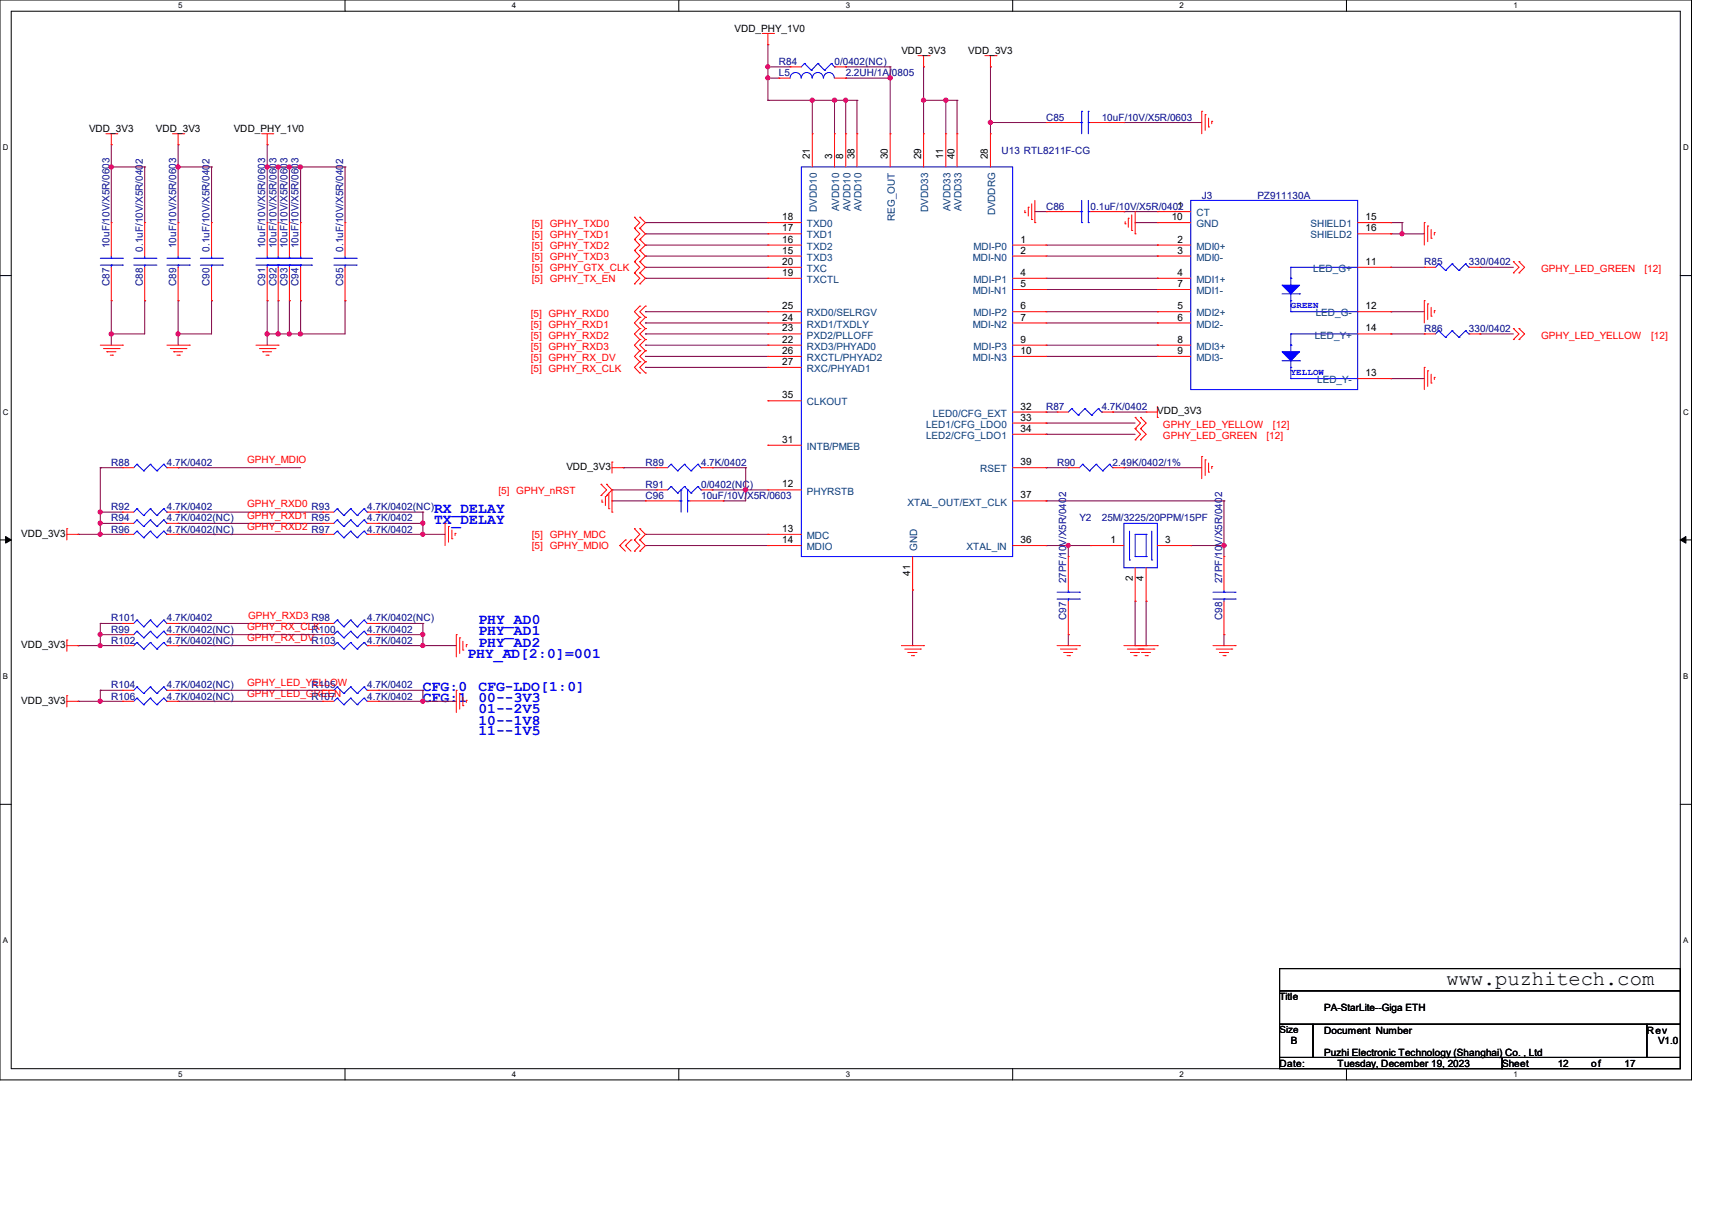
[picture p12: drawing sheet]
<svg xmlns="http://www.w3.org/2000/svg" width="297mm" height="210mm" viewBox="0 0 297 210" stroke-linecap="round" stroke-linejoin="round" font-family="sans-serif">
<path d="M0 0h293.5v187.3h-293.5zM1.9 1.9h289.6v183.4h-289.6z" fill="none" stroke="#000" stroke-width=".17"/>
<g fill="#fff">
<path d="M30.9 .2h.8v1.5h-.8z"/>
<path d="M30.9 185.5h.8v1.6h-.8z"/>
</g>
<path d="M59.9 0v1.9M59.9 185.3v2" fill="none" stroke="#000" stroke-width=".17"/>
<g fill="#fff">
<path d="M88.8 .2h.8v1.5h-.8z"/>
<path d="M88.8 185.5h.8v1.6h-.8z"/>
</g>
<path d="M117.8 0v1.9M117.8 185.3v2" fill="none" stroke="#000" stroke-width=".17"/>
<g fill="#fff">
<path d="M146.7 .2h.8v1.5h-.8z"/>
<path d="M146.7 185.5h.8v1.6h-.8z"/>
</g>
<path d="M175.7 0v1.9M175.7 185.3v2" fill="none" stroke="#000" stroke-width=".17"/>
<g fill="#fff">
<path d="M204.6 .2h.8v1.5h-.8z"/>
<path d="M204.6 185.5h.8v1.6h-.8z"/>
</g>
<path d="M233.6 0v1.9M233.6 185.3v2" fill="none" stroke="#000" stroke-width=".17"/>
<g fill="#fff">
<path d="M262.6 .2h.7v1.5h-.7z"/>
<path d="M262.6 185.5h.7v1.6h-.7z"/>
<path d="M.5 24.8h1v1.6h-1z"/>
<path d="M292 24.8h1v1.6h-1z"/>
<path d="M.5 70.7h1v1.5h-1z"/>
<path d="M292 70.7h1v1.5h-1z"/>
</g>
<path d="M0 47.8h1.9M291.5 47.8h2" fill="none" stroke="#000" stroke-width=".17"/>
<g fill="#fff">
<path d="M.5 116.5h.9v1.6h-.9z"/>
<path d="M292 116.5h.9v1.6h-.9z"/>
</g>
<path d="M0 93.6h1.9M291.5 93.6h2" fill="none" stroke="#000" stroke-width=".17"/>
<path d="M1 93l.9 .6-.9 .6zM291.5 93.6l1-.6v1.2z" fill="#000" stroke="#000" stroke-width=".17"/>
<g fill="#fff">
<path d="M.5 162.4h.9v1.5h-.9z"/>
<path d="M292 162.4h.9v1.5h-.9z"/>
</g>
<path d="M0 139.5h1.9M291.5 139.5h2M222 168h69.5v3.8h-69.5zM222 171.8h69.5v5.8h-69.5zM222 177.6h5.8v5.8h-5.8zM227.8 177.6h57.9v5.8h-57.9zM285.7 177.6h5.8v5.8h-5.8zM222 183.4h38.6v1.9h-38.6zM260.6 183.4h30.9v1.9h-30.9z" fill="none" stroke="#000" stroke-width=".17"/>
<g fill="none" stroke="#800040" stroke-width=".17">
<path d="M133.2 17.4h.1M133.2 7.7h.1M133.2 13.5h.1M133.2 11.6h.1M133.2 17.4h15.5M133.2 7.7v9.7M133.2 13.5h1.9M133.2 11.6h3.9M140.9 17.4h.1M140.9 17.4v5.8M144.8 17.4h.1M144.8 17.4v5.8"/>
<path d="M146.7 17.4h.1M146.7 13.5h.1M146.7 11.6h.1M146.7 17.4v5.8M146.7 13.5h7.7M146.7 11.6h7.7M148.7 17.4h.1M148.7 17.4v5.8M154.4 13.5h.1M154.4 11.6h.1M154.4 11.6v11.6M160.2 11.6h.1"/>
<path d="M160.2 17.4h.1M160.2 11.6v11.6M160.2 17.4h5.8M164.1 17.4h.1M164.1 17.4v5.8M166 17.4h.1M166 17.4v5.8M171.8 11.6h.1M171.8 11.6v11.6M19.3 29h.1M19.3 25.1h.1M19.3 29h5.8"/>
<path d="M19.3 25.1v13.5M25.1 29h.1M25.1 29v9.6M30.9 25.1h.1M30.9 29h.1M30.9 25.1v13.5M30.9 29h5.8M36.7 29h.1M36.7 29v9.6M46.4 25.1h.1M46.4 29h.1M46.4 25.1v13.5"/>
<path d="M46.4 29h13.5M48.3 29h.1M48.3 29v9.6M50.2 29h.1M50.2 29v9.6M52.2 29h.1M52.2 29v9.6M59.9 29h.1M59.9 29v9.6M112 38.6h.1M112 38.6h21.2M171.8 21.3h.1"/>
<path d="M171.8 21.3h9.7M179.5 36.7h.1M179.5 36.7h2M195 21.3h.1M195 36.7h.1M195 21.3h13.5M195 36.7h5.8M196.9 38.6h.1M196.9 38.6h3.9M241.3 38.6h.1M241.3 38.6h1.9M243.2 38.6h.1"/>
<path d="M243.2 38.6v2M19.3 57.9h.1M19.3 52.2h.1M19.3 52.2v7.7M25.1 52.2h.1M25.1 52.2v5.7h-5.8M30.9 57.9h.1M30.9 52.2h.1M30.9 52.2v7.7M36.7 52.2h.1M36.7 52.2v5.7h-5.8M46.4 57.9h.1"/>
<path d="M46.4 52.2h.1M46.4 52.2v7.7M48.3 57.9h.1M48.3 52.2h.1M48.3 52.2v5.7M50.2 52.2h.1M50.2 57.9h.1M50.2 52.2v5.7M52.2 52.2h.1M52.2 57.9h.1M52.2 52.2v5.7M59.9 52.2h.1"/>
<path d="M59.9 52.2v5.7h-13.5M112 46.4h.1M112 40.6h.1M112 44.4h.1M112 42.5h.1M112 54.1h.1M112 57.9h.1M112 48.3h.1M112 56h.1M112 59.9h.1M112 46.4h21.2M112 40.6h21.2"/>
<path d="M112 44.4h21.2M112 42.5h21.2M112 54.1h21.2M112 57.9h21.2M112 48.3h21.2M112 56h21.2M112 59.9h21.2M181.5 44.4h19.3M181.5 42.5h19.3M181.5 54.1h19.3M181.5 48.3h19.3M181.5 56h19.3"/>
<path d="M181.5 59.9h19.3M181.5 50.2h19.3M200.8 42.5h.1M200.8 44.4h.1M200.8 50.2h.1M200.8 48.3h.1M200.8 59.9h.1M200.8 56h.1M200.8 54.1h.1M241.3 46.4h.1M241.3 57.9h.1M241.3 40.6h.1"/>
<path d="M241.3 54.1h.1M241.3 46.4h5.8M241.3 40.6h5.8M241.3 54.1h5.8M241.3 57.9h5.8M243.2 40.6h.1M256.8 46.4h.1M256.8 57.9h.1M256.8 46.4h5.8M256.8 57.9h5.8M112 63.7h.1M112 61.8h.1"/>
<path d="M112 63.7h21.2M112 61.8h21.2M181.5 71.5h.1M181.5 75.3h.1M181.5 73.4h.1M181.5 71.5h1.9M181.5 61.8h19.3M181.5 75.3h15.4M181.5 73.4h15.4M193 71.5h.1M193 71.5h5.8M200.8 61.8h.1"/>
<path d="M241.3 65.7h.1M241.3 65.7h5.8M13.5 92.7h.1M13.5 92.7h7.8M17.4 81.1h.1M17.4 88.8h.1M17.4 90.8h.1M17.4 92.7h.1M17.4 81.1v11.6M17.4 81.1h3.9M17.4 88.8h3.9M17.4 90.8h3.9"/>
<path d="M30.9 81.1h.1M30.9 88.8h.1M30.9 90.8h.1M30.9 92.7h.1M30.9 81.1h21.3M30.9 92.7h25.1M30.9 88.8h25.1M30.9 90.8h25.1M65.7 92.7h.1M65.7 88.8h.1M65.7 90.8h.1M65.7 92.7h11.5"/>
<path d="M65.7 88.8h7.7M65.7 90.8h7.7M73.4 88.8h.1M73.4 90.8h.1M73.4 92.7h.1M73.4 88.8v3.9M106.2 86.9h.1M106.2 85h.1M106.2 86.9h5.8M106.2 85h7.7M108.1 81.1h.1M108.1 81.1h5.8"/>
<path d="M112 94.6h.1M112 92.7h.1M112 92.7h21.2M112 94.6h21.2M123.6 81.1h.1M123.6 85h.1M123.6 85h9.6M123.6 81.1h5.8M125.5 86.9h.1M129.4 85h.1M129.4 81.1h.1M129.4 81.1v5.8h-3.9"/>
<path d="M181.5 81.1h.1M181.5 86.9h.1M181.5 94.6h.1M181.5 86.9h30.8M181.5 81.1h3.8M181.5 94.6h7.7M185.3 94.6h.1M185.3 94.6v1.9M195 81.1h.1M195 81.1h13.5M206.6 94.6h.1M206.6 94.6h5.7"/>
<path d="M212.3 86.9h.1M212.3 94.6h.1M212.3 86.9v9.6M13.5 112h.1M13.5 112h7.8M17.4 119.7h.1M17.4 110.1h.1M17.4 108.1h.1M17.4 112h.1M17.4 119.7h3.9M17.4 108.1v3.9M17.4 119.7v1.9"/>
<path d="M17.4 108.1h3.9M17.4 110.1h3.9M30.9 119.7h.1M30.9 112h.1M30.9 108.1h.1M30.9 110.1h.1M30.9 119.7h25.1M30.9 112h25.1M30.9 108.1h25.1M30.9 110.1h25.1M65.7 119.7h.1M65.7 112h.1"/>
<path d="M65.7 110.1h.1M65.7 108.1h.1M65.7 119.7h7.7M65.7 112h13.5M65.7 108.1h7.7M65.7 110.1h7.7M73.4 119.7h.1M73.4 108.1h.1M73.4 112h.1M73.4 110.1h.1M73.4 108.1v3.9M73.4 119.7v1.9"/>
<path d="M158.3 102.3h.1M158.3 102.3v9.7M185.3 110.1h.1M185.3 110.1v1.9M196.9 104.3h.1M196.9 104.3v7.7M198.8 104.3h.1M198.8 104.3v7.7M212.3 110.1h.1M212.3 110.1v1.9M13.5 121.6h.1M13.5 121.6h7.8"/>
<path d="M17.4 121.6h.1M30.9 121.6h.1M30.9 121.6h25.1M65.7 121.6h.1M65.7 121.6h13.5M73.4 121.6h.1"/>
</g>
<g fill="#f0f" stroke="#f0f" stroke-width=".17">
<circle cx="171.8" cy="21.2" r=".36"/>
<circle cx="160.2" cy="17.4" r=".36"/>
<circle cx="17.4" cy="121.6" r=".36"/>
<circle cx="73.3" cy="121.6" r=".36"/>
<circle cx="146.7" cy="17.4" r=".36"/>
<circle cx="17.4" cy="92.6" r=".36"/>
<circle cx="17.4" cy="88.8" r=".36"/>
<circle cx="73.3" cy="90.7" r=".36"/>
<circle cx="73.3" cy="92.6" r=".36"/>
<circle cx="73.3" cy="112" r=".36"/>
<circle cx="17.4" cy="90.7" r=".36"/>
<circle cx="17.4" cy="112" r=".36"/>
<circle cx="17.4" cy="110" r=".36"/>
<circle cx="73.3" cy="110" r=".36"/>
<circle cx="30.9" cy="57.9" r=".36"/>
<circle cx="46.3" cy="29" r=".36"/>
<circle cx="30.9" cy="29" r=".36"/>
<circle cx="164.1" cy="17.4" r=".37"/>
<circle cx="48.3" cy="29" r=".37"/>
<circle cx="48.3" cy="57.9" r=".37"/>
<circle cx="46.3" cy="57.9" r=".36"/>
<circle cx="185.3" cy="94.6" r=".36"/>
<circle cx="212.4" cy="94.6" r=".37"/>
<circle cx="19.3" cy="57.9" r=".37"/>
<circle cx="19.3" cy="29" r=".37"/>
<circle cx="50.2" cy="29" r=".36"/>
<circle cx="50.2" cy="57.9" r=".36"/>
<circle cx="144.8" cy="17.4" r=".37"/>
<circle cx="140.9" cy="17.4" r=".36"/>
<circle cx="154.4" cy="13.5" r=".37"/>
<circle cx="133.2" cy="11.6" r=".36"/>
<circle cx="133.2" cy="13.5" r=".36"/>
<circle cx="52.1" cy="57.9" r=".37"/>
<circle cx="52.1" cy="29" r=".37"/>
<circle cx="129.3" cy="84.9" r=".37"/>
<circle cx="243.2" cy="40.5" r=".36"/>
</g>
<g fill="none" stroke="#f00" stroke-width=".17">
<path d="M132.2 5.8h2M133.2 7.7h.1M133.2 5.8v1.9M134.2 5.8h.1M135.1 13.5h.1M135.1 13.5h2M137.1 11.6h.1M137.1 11.6h1.9M144.8 13.5h1.9M144.8 11.6h1.9M146.7 13.5h.1M146.7 11.6h.1"/>
<path d="M159.3 9.7h1.9M160.2 11.6h.1M160.2 9.7v1.9M161.2 9.7h.1M170.9 9.7h1.9M171.8 11.6h.1M171.8 9.7v1.9M172.8 9.7h.1M208.5 19.3h.1M208.5 19.3v3.9M209.1 19.9h.1M209.1 19.9v2.7"/>
<path d="M18.4 23.2h1.9M19.3 25.1h.1M19.3 38.6h.1M19.3 23.2v1.9M19.3 38.6v5.8M20.3 23.2h.1M25.1 38.6h.1M25.1 38.6v5.8M29.9 23.2h2M30.9 25.1h.1M30.9 38.6h.1M30.9 23.2v1.9"/>
<path d="M30.9 38.6v5.8M31.9 23.2h.1M36.7 38.6h.1M36.7 38.6v5.8M45.4 23.2h1.9M46.4 25.1h.1M46.4 38.6h.1M46.4 23.2v1.9M46.4 38.6v5.8M47.3 23.2h.1M48.3 38.6h.1M48.3 38.6v5.8"/>
<path d="M50.2 38.6h.1M50.2 38.6v5.8M52.2 38.6h.1M52.2 38.6v5.8M59.9 38.6h.1M59.9 38.6v5.8M110.1 39.6h.1M110.1 37.7h.1M110.1 37.7l.9 .9-.9 1M110.1 39.6l.9 1-.9 .9M111 37.7h.1M111 39.6h.1"/>
<path d="M111 37.7l1 .9-1 1M111 39.6l1 1-1 .9M133.2 38.6h.1M133.2 38.6h5.8M140.9 23.2h.1M140.9 23.2v5.8M144.8 23.2h.1M144.8 23.2v5.8M146.7 23.2h.1M146.7 23.2v5.8M148.7 23.2h.1M148.7 23.2v5.8"/>
<path d="M154.4 23.2h.1M154.4 23.2v5.8M160.2 23.2h.1M160.2 23.2v5.8M164.1 23.2h.1M164.1 23.2v5.8M166 23.2h.1M166 23.2v5.8M171.8 23.2h.1M171.8 23.2v5.8M177.8 36.9h.1M177.8 36.5v.4"/>
<path d="M178.4 35.9h.1M178.4 35.9v1.6M179 38.1h.1M179 35.3v2.8M179.5 38.6h.1M179.5 34.8v3.8M181.5 36.7h.1M181.5 21.3h.1M181.5 36.7h5.8M181.5 21.3h5.8M189.2 36.7h5.8M189.2 21.3h5.8"/>
<path d="M195 36.7h.1M195 21.3h.1M195.2 38.8h.1M195.2 38.4v.4M195.7 37.8h.1M195.7 37.8v1.6M196.3 40h.1M196.3 37.3v2.7M196.9 36.7v3.9M200.8 36.7h.1M200.8 38.6h.1M200.8 36.7h5.8"/>
<path d="M200.8 38.6h5.8M209.7 22h.1M209.7 20.5v1.5M210.2 21h.1M210.2 21v.5M235.5 38.6h5.8M241.3 38.6h.1M247.1 38.6h.1M247.1 38.6v3.9M247.7 39.2h.1M247.7 39.2v2.7M248.3 39.8v1.5"/>
<path d="M17.4 59.9h3.9M19.3 52.2h.1M19.3 46.4v5.8M21.3 59.9h.1M25.1 52.2h.1M25.1 46.4v5.8M29 59.9h3.9M30.9 52.2h.1M30.9 46.4v5.8M32.9 59.9h.1M36.7 52.2h.1M36.7 46.4v5.8"/>
<path d="M44.4 59.9h3.9M46.4 52.2h.1M46.4 46.4v5.8M48.3 59.9h.1M48.3 52.2h.1M48.3 46.4v5.8M50.2 52.2h.1M50.2 46.4v5.8M52.2 52.2h.1M52.2 46.4v5.8M59.9 52.2h.1M59.9 46.4v5.8"/>
<path d="M110.1 47.3h.1M110.1 45.4h.1M110.1 43.4h.1M110.1 41.5h.1M110.1 49.2h.1M110.1 45.4l.9 1-.9 .9M110.1 41.5l.9 1-.9 .9M110.1 47.3l.9 1-.9 .9M110.1 43.4l.9 1-.9 1M111 57h.1M111 58.9h.1M111 45.4h.1"/>
<path d="M111 47.3h.1M111 41.5h.1M111 43.4h.1M111 49.2h.1M111 55h.1M111 53.1h.1M111 57l-.9 .9 .9 1M111 45.4l1 1-1 .9M111 41.5l1 1-1 .9M111 47.3l1 1-1 .9M111 43.4l1 1-1 1M111 55l-.9 1 .9 1"/>
<path d="M111 58.9l-.9 1 .9 .9M111 53.1l-.9 1 .9 .9M112 57h.1M112 58.9h.1M112 55h.1M112 53.1h.1M112 57l-1 .9 1 1M112 55l-1 1 1 1M112 58.9l-1 1 1 .9M112 53.1l-1 1 1 .9M133.2 54.1h.1M133.2 56h.1"/>
<path d="M133.2 57.9h.1M133.2 59.9h.1M133.2 40.6h.1M133.2 42.5h.1M133.2 44.4h.1M133.2 48.3h.1M133.2 46.4h.1M133.2 59.9h5.8M133.2 56h5.8M133.2 54.1h5.8M133.2 48.3h5.8M133.2 44.4h5.8"/>
<path d="M133.2 42.5h5.8M133.2 46.4h5.8M133.2 57.9h5.8M133.2 40.6h5.8M175.7 59.9h5.8M175.7 56h5.8M175.7 54.1h5.8M175.7 48.3h5.8M175.7 50.2h5.8M175.7 44.4h5.8M175.7 42.5h5.8M181.5 42.5h.1"/>
<path d="M181.5 44.4h.1M181.5 48.3h.1M181.5 50.2h.1M181.5 54.1h.1M181.5 56h.1M181.5 59.9h.1M196.9 40.6h.1M200.8 59.9h.1M200.8 56h.1M200.8 54.1h.1M200.8 48.3h.1M200.8 50.2h.1"/>
<path d="M200.8 44.4h.1M200.8 42.5h.1M200.8 59.9h5.8M200.8 56h5.8M200.8 54.1h5.8M200.8 48.3h5.8M200.8 50.2h5.8M200.8 44.4h5.8M200.8 42.5h5.8M235.5 54.1h5.8M235.5 46.4h5.8M235.5 57.9h5.8"/>
<path d="M235.5 40.6h5.8M241.3 46.4h.1M241.3 54.1h.1M241.3 57.9h.1M241.3 40.6h.1M247.1 52.2h.1M247.1 46.4h.1M247.1 57.9h.1M247.1 52.2v3.8M247.1 46.4h1.9M247.1 57.9h1.9M247.7 52.7h.1"/>
<path d="M247.7 52.7v2.7M248.3 41.3h.1M248.3 54.8h.1M248.3 53.3v1.5M248.8 40.3h.1M248.8 53.9h.1M248.8 40.3v.5M248.8 53.9v.4M254.8 46.4h2M254.8 57.9h2M256.8 46.4h.1M256.8 57.9h.1"/>
<path d="M262.6 45.4h.1M262.6 47.3h.1M262.6 57h.1M262.6 58.9h.1M262.6 45.4l.9 1-.9 .9M262.6 57l.9 .9-.9 1M263.5 45.4h.1M263.5 47.3h.1M263.5 57h.1M263.5 58.9h.1M263.5 45.4l1 1-1 .9M263.5 57l1 .9-1 1"/>
<path d="M17.9 60.5h2.8M18.5 61h.1M18.5 61h1.6M19.1 61.6h.4M19.5 61.6h.1M20.7 60.5h.1M29.5 60.5h2.8M30.1 61h.1M30.1 61h1.6M30.7 61.6h.4M31.1 61.6h.1M32.3 60.5h.1"/>
<path d="M45 60.5h2.7M45.6 61h.1M45.6 61h1.5M46.1 61.6h.4M46.5 61.6h.1M47.7 60.5h.1M111 60.8h.1M111 62.7h.1M111 64.7h.1M111 60.8l-.9 1 .9 .9M111 62.7l-.9 1 .9 1M112 60.8h.1"/>
<path d="M112 62.7h.1M112 64.7h.1M112 60.8l-1 1 1 .9M112 62.7l-1 1 1 1M133.2 61.8h.1M133.2 63.7h.1M133.2 77.2h.1M133.2 69.5h.1M133.2 61.8h5.8M133.2 63.7h5.8M133.2 77.2h5.8M133.2 69.5h5.8"/>
<path d="M175.7 71.5h5.8M175.7 61.8h5.8M175.7 73.4h5.8M175.7 75.3h5.8M181.5 61.8h.1M181.5 71.5h.1M181.5 73.4h.1M181.5 75.3h.1M183.4 71.5h.1M183.4 71.5h1.9M191.1 71.5h1.9M193 71.5h.1"/>
<path d="M196.9 72.4h.1M196.9 74.3h.1M196.9 76.3h.1M196.9 72.4l1 1-1 .9M196.9 74.3l1 1-1 1M197.9 72.4h.1M197.9 74.3h.1M197.9 76.3h.1M197.9 72.4l.9 1-.9 .9M197.9 74.3l.9 1-.9 1M198.8 71.5h.1M198.8 71.5h2"/>
<path d="M200.8 72.4h.1M200.8 61.8h.1M200.8 70.5v1.9M200.8 61.8h5.8M208.5 79.2h.1M208.5 79.2v3.8M209.1 79.8h.1M209.1 79.8v2.7M235.5 65.7h5.8M241.3 65.7h.1M247.1 63.7h.1M247.1 63.7v3.9"/>
<path d="M247.7 64.3h.1M247.7 64.3v2.7M248.3 66.4h.1M248.3 64.9v1.5M248.8 65.4h.1M248.8 65.4v.4M11.6 91.7h.1M11.6 92.7h1.9M11.6 91.7v1.9M13.5 92.7h.1M21.3 81.1h.1M21.3 92.7h.1"/>
<path d="M21.3 90.8h.1M21.3 88.8h.1M21.3 92.7h1.9M21.3 81.1h1.9M21.3 88.8h1.9M21.3 90.8h1.9M29 92.7h1.9M29 81.1h1.9M29 88.8h1.9M29 90.8h1.9M30.9 81.1h.1M30.9 92.7h.1"/>
<path d="M30.9 90.8h.1M30.9 88.8h.1M56 88.8h.1M56 92.7h.1M56 90.8h.1M56 92.7h1.9M56 88.8h1.9M56 90.8h1.9M63.7 92.7h2M63.7 88.8h2M63.7 90.8h2M65.7 88.8h.1"/>
<path d="M65.7 92.7h.1M65.7 90.8h.1M77.2 90.8h.1M77.2 90.8v3.8M77.8 91.3h.1M77.8 91.3v2.7M78.4 93.4h.1M78.4 91.9v1.5M79 92.5h.1M79 92.5v.4M104.3 85.9h.1M104.3 84h.1"/>
<path d="M104.3 84l.9 1-.9 .9M104.4 87.1h.1M104.4 86.7v.4M105 86.1h.1M105 86.1v1.6M105.2 84h.1M105.2 85.9h.1M105.2 84l1 1M105.6 88.2h.1M105.6 85.5v2.7M106.2 88.8h.1M106.2 80.1h.1"/>
<path d="M106.2 80.1v1.9M106.2 85v3.8M106.2 81.1h1.9M106.2 85l-1 .9M107.5 94.6h.1M107.5 94.6l1 1M108.1 81.1h.1M108.5 94.6h.1M108.5 93.6h.1M108.5 94.6l1 1M108.5 93.6l-1 1M109.5 93.6h.1"/>
<path d="M109.5 93.6l-1 1M110.1 93.6h.1M110.1 91.7h.1M110.1 95.6h.1M110.1 91.7l.9 1-.9 .9M110.1 93.6l.9 1-.9 1M111 91.7h.1M111 93.6h.1M111 95.6h.1M111 91.7l1 1-1 .9M111 93.6l1 1-1 1M112 86.9h.1"/>
<path d="M112 86.9h5.8M113.9 85h.1M113.9 81.1h.1M113.9 81.1h1.9M113.9 85h1.9M119.7 86.9h5.8M121.6 81.1h2M121.6 85h2M123.6 85h.1M123.6 81.1h.1M125.5 86.9h.1M133.2 94.6h.1"/>
<path d="M133.2 92.7h.1M133.2 85h.1M133.2 92.7h5.8M133.2 85h5.8M133.2 94.6h5.8M158.3 96.5v5.8M175.7 81.1h5.8M175.7 86.9h5.8M175.7 94.6h5.8M181.5 94.6h.1M181.5 86.9h.1M181.5 81.1h.1"/>
<path d="M185.3 81.1h.1M185.3 96.5h.1M185.3 81.1h2M185.3 96.5v5.8M189.2 94.6h.1M189.2 94.6h5.8M193 81.1h2M195 81.1h.1M196.9 98.5v5.8M198.8 98.5v5.8M200.8 94.6h5.8M206.6 94.6h.1"/>
<path d="M209.7 81.9h.1M209.7 80.3v1.6M210.2 80.9h.1M210.2 80.9v.4M212.3 96.5h.1M212.3 96.5v5.8M11.6 111h.1M11.6 111v1.9M11.6 112h1.9M13.5 112h.1M21.3 112h.1M21.3 110.1h.1"/>
<path d="M21.3 119.7h.1M21.3 108.1h.1M21.3 112h1.9M21.3 110.1h1.9M21.3 119.7h1.9M21.3 108.1h1.9M29 112h1.9M29 110.1h1.9M29 119.7h1.9M29 108.1h1.9M30.9 112h.1M30.9 110.1h.1"/>
<path d="M30.9 119.7h.1M30.9 108.1h.1M56 112h.1M56 110.1h.1M56 119.7h.1M56 108.1h.1M56 112h1.9M56 110.1h1.9M56 119.7h1.9M56 108.1h1.9M63.7 112h2M63.7 110.1h2"/>
<path d="M63.7 119.7h2M63.7 108.1h2M65.7 112h.1M65.7 110.1h.1M65.7 119.7h.1M65.7 108.1h.1M79.2 119.7h.1M79.2 110.1h.1M79.2 110.1v3.8M79.2 119.7v3.9M79.8 110.6h.1M79.8 110.6v2.7"/>
<path d="M80.3 112.7h.1M80.3 111.2v1.5M80.9 111.8h.1M80.9 111.8v.4M156.4 112h3.8M157 112.6h2.7M157.5 113.2h.1M157.5 113.2h1.6M158.1 113.7h.4M158.3 102.3h.1M158.5 113.7h.1M159.7 112.6h.1"/>
<path d="M160.2 112h.1M183.4 112h3.9M184 112.6h2.7M184.6 113.2h.1M184.6 113.2h1.5M185.1 113.7h.4M185.3 110.1h.1M185.3 104.3v5.8M185.5 113.7h.1M186.7 112.6h.1M187.3 112h.1M195 112h5.8"/>
<path d="M195.6 112.6h4.6M196.1 113.2h.1M196.1 113.2h1.6M196.7 113.7h.4M196.9 104.3h.1M197.1 113.7h.1M198.1 113.2h.1M198.1 113.2h1.5M198.3 112.6h.1M198.7 113.7h.4M198.8 112h.1M198.8 104.3h.1"/>
<path d="M199.1 113.7h.1M200.2 112.6h.1M200.8 112h.1M210.4 112h3.9M211 112.6h2.7M211.6 113.2h.1M211.6 113.2h1.5M212.2 113.7h.4M212.3 110.1h.1M212.3 104.3v5.8M212.6 113.7h.1M213.7 112.6h.1"/>
<path d="M214.3 112h.1M11.6 120.6h.1M11.6 120.6v2M11.6 121.6h1.9M13.5 121.6h.1M21.3 121.6h.1M21.3 121.6h1.9M29 121.6h1.9M30.9 121.6h.1M56 121.6h.1M56 121.6h1.9M63.7 121.6h2"/>
<path d="M65.7 121.6h.1M79.8 120.3h.1M79.8 120.3v2.7M80.3 122.4h.1M80.3 120.9v1.5M80.9 121.5h.1M80.9 121.5v.3"/>
</g>
<g fill="none" stroke="#00f" stroke-width=".17">
<path d="M139 13.5a.95 .95 0 0 0-1-.9 .95 .95 0 0 0-.9 .9M139.6 11h.1M139.6 11l-.6 .6M139.6 11l1.2 1.2M140.8 12.2h.1M140.9 13.5a.93 .93 0 0 0-.9-.9 .93 .93 0 0 0-1 .9M141.9 11h.1M141.9 11l-1.1 1.2M141.9 11l1.1 1.2M142.8 13.5a.95 .95 0 0 0-.9-.9 .95 .95 0 0 0-1 .9M143 12.2h.1M144.2 11h.1"/>
<path d="M144.2 11l-1.2 1.2M144.2 11l.6 .6M144.7 13.5a.93 .93 0 0 0-.9-.9 .93 .93 0 0 0-.9 .9M144.8 11.6h.1M187.7 19.3h.1M187.7 19.3v3.9M188.8 19.3h.1M188.8 19.3v3.9M139 29h36.7v67.5h-36.7zM187.3 36.7h.4M187.3 21.3h.4M187.7 38.6h.1"/>
<path d="M187.7 36.7h.1M187.7 21.3h.1M187.7 34.8v3.8M188.8 38.6h.1M188.8 36.7h.1M188.8 21.3h.1M188.8 34.8v3.8M188.8 36.7h.4M188.8 21.3h.4M206.6 34.8h28.9v32.8h-28.9zM17.4 46h3.9M17.4 44.8h3.9"/>
<path d="M19.3 46h.1M19.3 44.8h.1M19.3 44.4v.4M19.3 46v.4M21.3 46h.1M21.3 44.8h.1M23.2 46h3.9M23.2 44.8h3.9M25.1 46h.1M25.1 44.8h.1M25.1 44.4v.4M25.1 46v.4"/>
<path d="M27.1 46h.1M27.1 44.8h.1M29 46h3.9M29 44.8h3.9M30.9 46h.1M30.9 44.8h.1M30.9 44.4v.4M30.9 46v.4M32.9 46h.1M32.9 44.8h.1M34.8 46h3.8M34.8 44.8h3.8"/>
<path d="M36.7 46h.1M36.7 44.8h.1M36.7 44.4v.4M36.7 46v.4M38.6 46h.1M38.6 44.8h.1M44.4 46h9.7M44.4 44.8h9.7M46.4 46h.1M46.4 44.8h.1M46.4 44.4v.4M46.4 46v.4"/>
<path d="M48.3 46h.1M48.3 44.8h.1M48.3 44.4v.4M48.3 46v.4M50.2 46h.1M50.2 44.8h.1M50.2 44.4v.4M50.2 46v.4M52.2 46h.1M52.2 44.8h.1M52.2 44.4v.4M52.2 46v.4"/>
<path d="M54.1 46h.1M54.1 44.8h.1M57.9 46h3.9M57.9 44.8h3.9M59.9 46h.1M59.9 44.8h.1M59.9 44.4v.4M59.9 46v.4M61.8 46h.1M61.8 44.8h.1M222.4 51h3.1M223.9 46.4h.1"/>
<path d="M223.9 54.1h.1M223.9 48.3h.1M223.9 52.2h.1M223.9 59.9h.1M223.9 57.9h.1M223.9 46.4h11.6M223.9 46.4v3M223.9 51v3.1M223.9 57.9v3.1M223.9 54.1h11.6M223.9 57.9h11.6M225.5 51h.1"/>
<path d="M235.5 54.1h.1M249.6 45.8h.1M249.6 57.4h.1M249.6 45.8l-.6 .6M249.6 45.8l1.2 1.1M249.6 57.4l-.6 .5M249.6 57.4l1.2 1.1M250.8 46.9h.1M250.8 58.5h.1M251.9 45.8h.1M251.9 57.4h.1M251.9 45.8l-1.1 1.1"/>
<path d="M251.9 45.8l1.2 1.1M251.9 57.4l-1.1 1.1M251.9 57.4l1.2 1.1M253.1 46.9h.1M253.1 58.5h.1M254.3 45.8h.1M254.3 57.4h.1M254.3 45.8l-1.2 1.1M254.3 45.8l.5 .6M254.3 57.4l-1.2 1.1M254.3 57.4l.5 .5M254.8 46.4h.1"/>
<path d="M254.8 57.9h.1M185.9 70.9h.1M185.9 70.9l-.6 .6M185.9 70.9l1.2 1.1M187.1 72h.1M188.2 70.9h.1M188.2 70.9l-1.1 1.1M188.2 70.9l1.2 1.1M189.4 72h.1M190.5 70.9h.1M190.5 70.9l-1.1 1.1M190.5 70.9l.6 .6"/>
<path d="M191.1 71.5h.1M222.4 62.6h3.1M223.9 65.7h.1M223.9 63.7h.1M223.9 62.6v3.1M223.9 65.7h11.6M225.5 62.6h.1M235.5 65.7h.1M23.7 80.5h.1M23.7 92.1h.1M23.7 90.2h.1M23.7 88.2h.1"/>
<path d="M23.7 80.5l-.5 .6M23.7 80.5l1.2 1.2M23.7 92.1l-.5 .6M23.7 92.1l1.2 1.2M23.7 90.2l-.5 .6M23.7 90.2l1.2 1.1M23.7 88.2l-.5 .6M23.7 88.2l1.2 1.2M24.9 81.7h.1M24.9 93.3h.1M24.9 91.3h.1M24.9 89.4h.1"/>
<path d="M26.1 80.5h.1M26.1 92.1h.1M26.1 90.2h.1M26.1 88.2h.1M26.1 80.5l-1.2 1.2M26.1 80.5l1.1 1.2M26.1 92.1l-1.2 1.2M26.1 92.1l1.1 1.2M26.1 90.2l-1.2 1.1M26.1 90.2l1.1 1.1M26.1 88.2l-1.2 1.2M26.1 88.2l1.1 1.2"/>
<path d="M27.2 81.7h.1M27.2 93.3h.1M27.2 91.3h.1M27.2 89.4h.1M28.4 80.5h.1M28.4 92.1h.1M28.4 90.2h.1M28.4 88.2h.1M28.4 80.5l-1.2 1.2M28.4 80.5l.6 .6M28.4 92.1l-1.2 1.2M28.4 92.1l.6 .6"/>
<path d="M28.4 90.2l-1.2 1.1M28.4 90.2l.6 .6M28.4 88.2l-1.2 1.2M28.4 88.2l.6 .6M29 81.1h.1M29 92.7h.1M29 90.8h.1M29 88.8h.1M58.5 88.2h.1M58.5 92.1h.1M58.5 90.2h.1M58.5 88.2l-.6 .6"/>
<path d="M58.5 88.2l1.1 1.2M58.5 92.1l-.6 .6M58.5 92.1l1.1 1.2M58.5 90.2l-.6 .6M58.5 90.2l1.1 1.1M59.6 89.4h.1M59.6 93.3h.1M59.6 91.3h.1M60.8 88.2h.1M60.8 92.1h.1M60.8 90.2h.1M60.8 88.2l-1.2 1.2"/>
<path d="M60.8 88.2l1.2 1.2M60.8 92.1l-1.2 1.2M60.8 92.1l1.2 1.2M60.8 90.2l-1.2 1.1M60.8 90.2l1.2 1.1M62 89.4h.1M62 93.3h.1M62 91.3h.1M63.2 88.2h.1M63.2 92.1h.1M63.2 90.2h.1M63.2 88.2l-1.2 1.2"/>
<path d="M63.2 88.2l.5 .6M63.2 92.1l-1.2 1.2M63.2 92.1l.5 .6M63.2 90.2l-1.2 1.1M63.2 90.2l.5 .6M63.7 88.8h.1M63.7 92.7h.1M63.7 90.8h.1M116.4 84.4h.1M116.4 80.5h.1M116.4 84.4l-.6 .6M116.4 84.4l1.2 1.1"/>
<path d="M116.4 80.5l-.6 .6M116.4 80.5l1.2 1.2M117.6 85.5h.1M117.6 81.7h.1M117.8 86.9h.4M118.2 85h.1M118.2 86.9h.1M118.2 85v3.8M118.7 84.4h.1M118.7 80.5h.1M118.7 84.4l-1.1 1.1M118.7 84.4l1.2 1.1"/>
<path d="M118.7 80.5l-1.1 1.2M118.7 80.5l1.2 1.2M119.3 85h.1M119.3 86.9h.1M119.3 85v3.8M119.3 86.9h.4M119.9 85.5h.1M119.9 81.7h.1M121.1 84.4h.1M121.1 80.5h.1M121.1 84.4l-1.2 1.1M121.1 84.4l.5 .6"/>
<path d="M121.1 80.5l-1.2 1.2M121.1 80.5l.5 .6M121.6 85h.1M121.6 81.1h.1M187.8 80.5h.1M187.8 80.5l-.5 .6M187.8 80.5l1.2 1.2M189 81.7h.1M190.2 80.5h.1M190.2 80.5l-1.2 1.2M190.2 80.5l1.1 1.2M191.3 81.7h.1"/>
<path d="M192.5 80.5h.1M192.5 80.5l-1.2 1.2M192.5 80.5l.5 .6M193 81.1h.1M195 90.8h5.8v7.7h-5.8zM196 97.1h.1M196 92.1v5M196.9 96.5h.1M196.9 96.5h1.9M198.8 92.7h.1M198.8 96.5h.1M198.8 92.7h-1.9v3.8"/>
<path d="M198.8 92.7v3.8M199.8 97.1h.1M199.8 92.1v5M23.7 111.4h.1M23.7 109.5h.1M23.7 119.1h.1M23.7 107.5h.1M23.7 111.4l-.5 .6M23.7 111.4l1.2 1.2M23.7 109.5l-.5 .6M23.7 109.5l1.2 1.1M23.7 119.1l-.5 .6"/>
<path d="M23.7 119.1l1.2 1.2M23.7 107.5l-.5 .6M23.7 107.5l1.2 1.2M24.9 112.6h.1M24.9 110.6h.1M24.9 108.7h.1M26.1 111.4h.1M26.1 109.5h.1M26.1 119.1h.1M26.1 107.5h.1M26.1 111.4l-1.2 1.2M26.1 111.4l1.1 1.2"/>
<path d="M26.1 109.5l-1.2 1.1M26.1 109.5l1.1 1.1M26.1 119.1l-1.2 1.2M26.1 119.1l1.1 1.2M26.1 107.5l-1.2 1.2M26.1 107.5l1.1 1.2M27.2 112.6h.1M27.2 110.6h.1M27.2 108.7h.1M28.4 111.4h.1M28.4 109.5h.1M28.4 119.1h.1"/>
<path d="M28.4 107.5h.1M28.4 111.4l-1.2 1.2M28.4 111.4l.6 .6M28.4 109.5l-1.2 1.1M28.4 109.5l.6 .6M28.4 119.1l-1.2 1.2M28.4 119.1l.6 .6M28.4 107.5l-1.2 1.2M28.4 107.5l.6 .6M29 112h.1M29 110.1h.1M29 119.7h.1"/>
<path d="M29 108.1h.1M58.5 111.4h.1M58.5 109.5h.1M58.5 119.1h.1M58.5 107.5h.1M58.5 111.4l-.6 .6M58.5 111.4l1.1 1.2M58.5 109.5l-.6 .6M58.5 109.5l1.1 1.1M58.5 119.1l-.6 .6M58.5 119.1l1.1 1.2M58.5 107.5l-.6 .6"/>
<path d="M58.5 107.5l1.1 1.2M59.6 112.6h.1M59.6 110.6h.1M59.6 108.7h.1M60.8 111.4h.1M60.8 109.5h.1M60.8 119.1h.1M60.8 107.5h.1M60.8 111.4l-1.2 1.2M60.8 111.4l1.2 1.2M60.8 109.5l-1.2 1.1M60.8 109.5l1.2 1.1"/>
<path d="M60.8 119.1l-1.2 1.2M60.8 119.1l1.2 1.2M60.8 107.5l-1.2 1.2M60.8 107.5l1.2 1.2M62 112.6h.1M62 110.6h.1M62 108.7h.1M63.2 111.4h.1M63.2 109.5h.1M63.2 119.1h.1M63.2 107.5h.1M63.2 111.4l-1.2 1.2"/>
<path d="M63.2 111.4l.5 .6M63.2 109.5l-1.2 1.1M63.2 109.5l.5 .6M63.2 119.1l-1.2 1.2M63.2 119.1l.5 .6M63.2 107.5l-1.2 1.2M63.2 107.5l.5 .6M63.7 112h.1M63.7 110.1h.1M63.7 119.7h.1M63.7 108.1h.1M183.4 103.9h3.9"/>
<path d="M183.4 102.7h3.9M185.3 103.9h.1M185.3 102.7h.1M185.3 102.3v.4M185.3 103.9v.4M187.3 103.9h.1M187.3 102.7h.1M210.4 103.9h3.9M210.4 102.7h3.9M212.3 103.9h.1M212.3 102.7h.1M212.3 102.3v.4"/>
<path d="M212.3 103.9v.4M214.3 103.9h.1M214.3 102.7h.1M23.7 121.1h.1M23.7 121.1l-.5 .5M23.7 121.1l1.2 1.1M24.9 122.2h.1M24.9 120.3h.1M26.1 121.1h.1M26.1 121.1l-1.2 1.1M26.1 121.1l1.1 1.1M27.2 122.2h.1"/>
<path d="M27.2 120.3h.1M28.4 121.1h.1M28.4 121.1l-1.2 1.1M28.4 121.1l.6 .5M29 121.6h.1M58.5 121.1h.1M58.5 121.1l-.6 .5M58.5 121.1l1.1 1.1M59.6 122.2h.1M59.6 120.3h.1M60.8 121.1h.1M60.8 121.1l-1.2 1.1"/>
<path d="M60.8 121.1l1.2 1.1M62 122.2h.1M62 120.3h.1M63.2 121.1h.1M63.2 121.1l-1.2 1.1M63.2 121.1l.5 .5M63.7 121.6h.1"/>
</g>
<g fill="#00f" stroke="#00f" stroke-width=".17">
<path d="M222.4 49.4h3.1l-1.6 1.6z"/>
<path d="M222.4 61h3.1l-1.6 1.6z"/>
</g>
<text font-size="3.6" x="251" y="170.8">www.puzhitech.com</text>
<g font-size="2.5" fill="#00f">
<text x="75.3" y="88.9">RX_DELAY</text>
<text x="75.3" y="90.9">TX_DELAY</text>
<text x="83" y="108.2">PHY_AD0</text>
<text x="83" y="110.2">PHY_AD1</text>
<text x="83" y="112.1">PHY_AD2</text>
<text x="73.4" y="119.8">CFG:0</text>
<text x="81.1" y="114">PHY_AD[2:0]=001</text>
<text x="83" y="119.8">CFG-LDO[1:0]</text>
<text x="73.4" y="121.8">CFG:1</text>
<text x="83" y="125.6">10--1V8</text>
<text x="83" y="123.7">01--2V5</text>
<text x="83" y="121.8">00--3V3</text>
<text x="83" y="127.6">11--1V5</text>
</g>
<g font-size="1.7">
<text x="127.4" y="5.5">VDD_PHY_1V0</text>
<text x="156.4" y="9.4">VDD_3V3</text>
<text x="168" y="9.4">VDD_3V3</text>
<text x="15.5" y="22.9">VDD_3V3</text>
<text x="27.1" y="22.9">VDD_3V3</text>
<text x="40.6" y="22.9">VDD_PHY_1V0</text>
<text x="140.5" y="27.6" transform="rotate(-90 140.5 27.6)">21</text>
<text x="144.4" y="27.6" transform="rotate(-90 144.4 27.6)">3</text>
<text x="146.3" y="27.6" transform="rotate(-90 146.3 27.6)">8</text>
<text x="148.2" y="27.6" transform="rotate(-90 148.2 27.6)">38</text>
<text x="154" y="27.6" transform="rotate(-90 154 27.6)">30</text>
<text x="159.8" y="27.6" transform="rotate(-90 159.8 27.6)">29</text>
<text x="163.7" y="27.6" transform="rotate(-90 163.7 27.6)">11</text>
<text x="165.6" y="27.6" transform="rotate(-90 165.6 27.6)">40</text>
<text x="171.4" y="27.6" transform="rotate(-90 171.4 27.6)">28</text>
<text x="135.7" y="38.2">18</text>
<text x="135.7" y="40.1">17</text>
<text x="203.3" y="38.2">10</text>
<text x="204.3" y="36.3">1</text>
<text x="236.9" y="38.2">15</text>
<text x="236.9" y="40.1">16</text>
<text x="135.7" y="42.1">16</text>
<text x="135.7" y="44">15</text>
<text x="135.7" y="47.8">19</text>
<text x="135.7" y="45.9">20</text>
<text x="177" y="42.1">1</text>
<text x="177" y="44">2</text>
<text x="177" y="47.8">4</text>
<text x="204.3" y="47.8">4</text>
<text x="204.3" y="44">3</text>
<text x="204.3" y="42.1">2</text>
<text x="236.9" y="45.9">11</text>
<text x="135.7" y="53.6">25</text>
<text x="177" y="49.8">5</text>
<text x="177" y="53.6">6</text>
<text x="204.3" y="53.6">5</text>
<text x="204.3" y="49.8">7</text>
<text x="236.9" y="53.6">12</text>
<text x="135.7" y="55.6">24</text>
<text x="135.7" y="57.5">23</text>
<text x="135.7" y="59.4">22</text>
<text x="177" y="55.6">7</text>
<text x="177" y="59.4">9</text>
<text x="204.3" y="59.4">8</text>
<text x="204.3" y="55.6">6</text>
<text x="236.9" y="57.5">14</text>
<text x="135.7" y="61.4">26</text>
<text x="135.7" y="63.3">27</text>
<text x="177" y="61.4">10</text>
<text x="204.3" y="61.4">9</text>
<text x="236.9" y="65.2">13</text>
<text x="135.7" y="69.1">35</text>
<text x="177" y="71">32</text>
<text x="200.8" y="71.9">VDD_3V3</text>
<text x="135.7" y="76.8">31</text>
<text x="177" y="72.9">33</text>
<text x="177" y="74.9">34</text>
<text x="98.3" y="81.5">VDD_3V3</text>
<text x="177" y="80.7">39</text>
<text x="135.7" y="84.5">12</text>
<text x="177" y="86.4">37</text>
<text x="3.7" y="93.1">VDD_3V3</text>
<text x="135.7" y="94.2">14</text>
<text x="135.7" y="92.2">13</text>
<text x="177" y="94.2">36</text>
<text x="192.7" y="94.2">1</text>
<text x="202.1" y="94.2">3</text>
<text x="157.9" y="99.8" transform="rotate(-90 157.9 99.8)">41</text>
<text x="196.5" y="100.8" transform="rotate(-90 196.5 100.8)">2</text>
<text x="198.4" y="100.8" transform="rotate(-90 198.4 100.8)">4</text>
<text x="3.7" y="112.4">VDD_3V3</text>
<text x="3.7" y="122.1">VDD_3V3</text>
<text x="222" y="173.4">Title</text>
<text x="222" y="179.2">Size</text>
<text x="229.7" y="175.3">PA-StarLite--Giga ETH</text>
<text x="229.7" y="179.2">Document Number</text>
<text x="285.7" y="179.2">Rev</text>
<text x="222" y="185">Date:</text>
<text x="223.9" y="181.1">B</text>
<text x="229.7" y="183.1">Puzhi Electronic Technology (Shanghai) Co. , Ltd</text>
<text x="232.1" y="185">Tuesday, December 19, 2023</text>
<text x="260.6" y="185">Sheet</text>
<text x="270.2" y="185">12</text>
<text x="276.1" y="185">of</text>
<text x="281.8" y="185">17</text>
<text x="287.6" y="181.1">V1.0</text>
</g>
<g font-size="1.7" fill="#000080">
<text x="135.1" y="11.3">R84</text>
<text x="144.8" y="11.3">0/0402(NC)</text>
<text x="135.1" y="13.2">L5</text>
<text x="146.7" y="13.2">2.2UH/1A/0805</text>
<text x="181.5" y="20.9">C85</text>
<text x="191.1" y="20.9">10uF/10V/X5R/0603</text>
<text x="173.7" y="26.7">U13 RTL8211F-CG</text>
<text x="208.5" y="34.5">J3</text>
<text x="218.1" y="34.5">PZ911130A</text>
<text x="181.5" y="36.4">C86</text>
<text x="189.2" y="36.4">0.1uF/10V/X5R/0402</text>
<text x="19" y="43.1" transform="rotate(-90 19 43.1)">10uF/10V/X5R/0603</text>
<text x="24.8" y="43.6" transform="rotate(-90 24.8 43.6)">0.1uF/10V/X5R/0402</text>
<text x="30.6" y="43.1" transform="rotate(-90 30.6 43.1)">10uF/10V/X5R/0603</text>
<text x="36.4" y="43.6" transform="rotate(-90 36.4 43.6)">0.1uF/10V/X5R/0402</text>
<text x="46" y="43.1" transform="rotate(-90 46 43.1)">10uF/10V/X5R/0603</text>
<text x="48" y="43.1" transform="rotate(-90 48 43.1)">10uF/10V/X5R/0603</text>
<text x="49.9" y="43.1" transform="rotate(-90 49.9 43.1)">10uF/10V/X5R/0603</text>
<text x="51.8" y="43.1" transform="rotate(-90 51.8 43.1)">10uF/10V/X5R/0603</text>
<text x="59.5" y="43.6" transform="rotate(-90 59.5 43.6)">0.1uF/10V/X5R/0402</text>
<text x="247.1" y="46">R85</text>
<text x="254.8" y="46">330/0402</text>
<text x="19" y="49.6" transform="rotate(-90 19 49.6)">C87</text>
<text x="24.8" y="49.6" transform="rotate(-90 24.8 49.6)">C88</text>
<text x="30.6" y="49.6" transform="rotate(-90 30.6 49.6)">C89</text>
<text x="36.4" y="49.6" transform="rotate(-90 36.4 49.6)">C90</text>
<text x="46" y="49.6" transform="rotate(-90 46 49.6)">C91</text>
<text x="48" y="49.6" transform="rotate(-90 48 49.6)">C92</text>
<text x="49.9" y="49.6" transform="rotate(-90 49.9 49.6)">C93</text>
<text x="51.8" y="49.6" transform="rotate(-90 51.8 49.6)">C94</text>
<text x="59.5" y="49.6" transform="rotate(-90 59.5 49.6)">C95</text>
<text x="247.1" y="57.6">R86</text>
<text x="254.8" y="57.6">330/0402</text>
<text x="181.5" y="71.1">R87</text>
<text x="191.1" y="71.1">4.7K/0402</text>
<text x="19.3" y="80.8">R88</text>
<text x="29" y="80.8">4.7K/0402</text>
<text x="112" y="80.8">R89</text>
<text x="121.6" y="80.8">4.7K/0402</text>
<text x="183.4" y="80.8">R90</text>
<text x="193" y="80.8">2.49K/0402/1%</text>
<text x="19.3" y="88.5">R92</text>
<text x="29" y="88.5">4.7K/0402</text>
<text x="54.1" y="88.5">R93</text>
<text x="63.7" y="88.5">4.7K/0402(NC)</text>
<text x="112" y="84.6">R91</text>
<text x="112" y="86.6">C96</text>
<text x="121.6" y="84.6">0/0402(NC)</text>
<text x="121.6" y="86.6">10uF/10V/X5R/0603</text>
<text x="19.3" y="92.4">R96</text>
<text x="19.3" y="90.4">R94</text>
<text x="29" y="92.4">4.7K/0402(NC)</text>
<text x="29" y="90.4">4.7K/0402(NC)</text>
<text x="54.1" y="92.4">R97</text>
<text x="54.1" y="90.4">R95</text>
<text x="63.7" y="92.4">4.7K/0402</text>
<text x="63.7" y="90.4">4.7K/0402</text>
<text x="187.3" y="90.4">Y2</text>
<text x="191.1" y="90.4">25M/3225/20PPM/15PF</text>
<text x="185" y="101.2" transform="rotate(-90 185 101.2)">27PF/10V/X5R/0402</text>
<text x="212" y="101.2" transform="rotate(-90 212 101.2)">27PF/10V/X5R/0402</text>
<text x="19.3" y="107.8">R101</text>
<text x="29" y="107.8">4.7K/0402</text>
<text x="54.1" y="107.8">R98</text>
<text x="63.7" y="107.8">4.7K/0402(NC)</text>
<text x="185" y="107.5" transform="rotate(-90 185 107.5)">C97</text>
<text x="212" y="107.5" transform="rotate(-90 212 107.5)">C98</text>
<text x="19.3" y="111.7">R102</text>
<text x="19.3" y="109.7">R99</text>
<text x="29" y="111.7">4.7K/0402(NC)</text>
<text x="29" y="109.7">4.7K/0402(NC)</text>
<text x="54.1" y="111.7">R103</text>
<text x="54.1" y="109.7">R100</text>
<text x="63.7" y="111.7">4.7K/0402</text>
<text x="63.7" y="109.7">4.7K/0402</text>
<text x="19.3" y="119.4">R104</text>
<text x="29" y="119.4">4.7K/0402(NC)</text>
<text x="54.1" y="119.4">R105</text>
<text x="63.7" y="119.4">4.7K/0402</text>
<text x="19.3" y="121.3">R106</text>
<text x="29" y="121.3">4.7K/0402(NC)</text>
<text x="54.1" y="121.3">R107</text>
<text x="63.7" y="121.3">4.7K/0402</text>
</g>
<g font-size="1.7" fill="#f00">
<text x="92.3" y="39.3">[5] GPHY_TXD0</text>
<text x="92.3" y="41.2">[5] GPHY_TXD1</text>
<text x="92.3" y="47">[5] GPHY_GTX_CLK</text>
<text x="92.3" y="43.1">[5] GPHY_TXD2</text>
<text x="92.3" y="45">[5] GPHY_TXD3</text>
<text x="267.4" y="47.2">GPHY_LED_GREEN</text>
<text x="285.3" y="47.2">[12]</text>
<text x="92.3" y="48.9">[5] GPHY_TX_EN</text>
<text x="92.1" y="58.8">[5] GPHY_RXD2</text>
<text x="92.1" y="56.9">[5] GPHY_RXD1</text>
<text x="92.1" y="54.9">[5] GPHY_RXD0</text>
<text x="267.4" y="58.8">GPHY_LED_YELLOW</text>
<text x="286.5" y="58.8">[12]</text>
<text x="92.1" y="60.7">[5] GPHY_RXD3</text>
<text x="92.1" y="62.6">[5] GPHY_RX_DV</text>
<text x="92.1" y="64.6">[5] GPHY_RX_CLK</text>
<text x="201.8" y="74.2">GPHY_LED_YELLOW</text>
<text x="201.8" y="76.2">GPHY_LED_GREEN</text>
<text x="219.7" y="76.2">[12]</text>
<text x="220.8" y="74.2">[12]</text>
<text x="42.9" y="80.3">GPHY_MDIO</text>
<text x="42.9" y="88">GPHY_RXD0</text>
<text x="42.9" y="90">GPHY_RXD1</text>
<text x="86.5" y="85.6">[5] GPHY_nRST</text>
<text x="42.9" y="91.9">GPHY_RXD2</text>
<text x="92.3" y="93.3">[5] GPHY_MDC</text>
<text x="92.3" y="95.2">[5] GPHY_MDIO</text>
<text x="43.1" y="107.3">GPHY_RXD3</text>
<text x="42.9" y="111.2">GPHY_RX_DV</text>
<text x="42.9" y="109.3">GPHY_RX_CLK</text>
<text x="42.9" y="118.9">GPHY_LED_YELLOW</text>
<text x="42.9" y="120.8">GPHY_LED_GREEN</text>
</g>
<g font-size="1.7" fill="#004080">
<text x="140" y="39.4">TXD0</text>
<text x="140" y="41.4">TXD1</text>
<text x="141.7" y="36.7" transform="rotate(-90 141.7 36.7)">DVDD10</text>
<text x="145.6" y="36.6" transform="rotate(-90 145.6 36.6)">AVDD10</text>
<text x="147.5" y="36.6" transform="rotate(-90 147.5 36.6)">AVDD10</text>
<text x="149.5" y="36.6" transform="rotate(-90 149.5 36.6)">AVDD10</text>
<text x="155.2" y="38.3" transform="rotate(-90 155.2 38.3)">REG_OUT</text>
<text x="161" y="36.7" transform="rotate(-90 161 36.7)">DVDD33</text>
<text x="164.9" y="36.6" transform="rotate(-90 164.9 36.6)">AVDD33</text>
<text x="166.8" y="36.6" transform="rotate(-90 166.8 36.6)">AVDD33</text>
<text x="172.6" y="37.3" transform="rotate(-90 172.6 37.3)">DVDDRG</text>
<text x="207.6" y="37.5">CT</text>
<text x="207.6" y="39.4">GND</text>
<text x="227.4" y="39.4">SHIELD1</text>
<text x="227.4" y="41.4">SHIELD2</text>
<text x="140" y="43.3">TXD2</text>
<text x="140" y="45.2">TXD3</text>
<text x="140" y="47.2">TXC</text>
<text x="168.8" y="45.2">MDI-N0</text>
<text x="168.9" y="43.3">MDI-P0</text>
<text x="207.6" y="45.2">MDI0-</text>
<text x="207.6" y="43.3">MDI0+</text>
<text x="227.8" y="47.2">LED_G+</text>
<text x="140" y="49.1">TXCTL</text>
<text x="168.8" y="51">MDI-N1</text>
<text x="168.9" y="49.1">MDI-P1</text>
<text x="207.6" y="49.1">MDI1+</text>
<text x="207.6" y="51">MDI1-</text>
<text x="140" y="54.9">RXD0/SELRGV</text>
<text x="140" y="56.8">RXD1/TXDLY</text>
<text x="140" y="58.7">PXD2/PLLOFF</text>
<text x="168.8" y="56.8">MDI-N2</text>
<text x="168.9" y="54.9">MDI-P2</text>
<text x="207.6" y="56.8">MDI2-</text>
<text x="207.6" y="54.9">MDI2+</text>
<text x="228.1" y="58.7">LED_Y+</text>
<text x="228.3" y="54.9">LED_G-</text>
<text x="140" y="60.7">RXD3/PHYAD0</text>
<text x="140" y="62.6">RXCTL/PHYAD2</text>
<text x="140" y="64.5">RXC/PHYAD1</text>
<text x="168.8" y="62.6">MDI-N3</text>
<text x="168.9" y="60.7">MDI-P3</text>
<text x="207.6" y="62.6">MDI3-</text>
<text x="207.6" y="60.7">MDI3+</text>
<text x="140" y="70.3">CLKOUT</text>
<text x="228.5" y="66.5">LED_Y-</text>
<text x="160.7" y="74.2">LED1/CFG_LDO0</text>
<text x="160.7" y="76.1">LED2/CFG_LDO1</text>
<text x="161.8" y="72.3">LED0/CFG_EXT</text>
<text x="140" y="78">INTB/PMEB</text>
<text x="170" y="81.9">RSET</text>
<text x="140" y="85.8">PHYRSTB</text>
<text x="157.4" y="87.7">XTAL_OUT/EXT_CLK</text>
<text x="140" y="95.4">MDIO</text>
<text x="140" y="93.5">MDC</text>
<text x="159.1" y="95.5" transform="rotate(-90 159.1 95.5)">GND</text>
<text x="167.7" y="95.4">XTAL_IN</text>
</g>
<g font-size="1.6" fill="#00f">
<text x="223.9" y="53.4">GREEN</text>
<text x="223.9" y="65">YELLOW</text>
</g>
<g font-size="1.4">
<text x="30.9" y="1.4">5</text>
<text x="88.8" y="1.4">4</text>
<text x="146.7" y="1.4">3</text>
<text x="204.6" y="1.4">2</text>
<text x="262.6" y="1.4">1</text>
<text x=".5" y="26.1">D</text>
<text x="292" y="26.1">D</text>
<text x=".5" y="71.9">C</text>
<text x="292" y="71.9">C</text>
<text x=".5" y="117.8">B</text>
<text x="292" y="117.8">B</text>
<text x=".5" y="163.6">A</text>
<text x="292" y="163.6">A</text>
<text x="30.9" y="186.8">5</text>
<text x="88.8" y="186.8">4</text>
<text x="146.7" y="186.8">3</text>
<text x="204.6" y="186.8">2</text>
<text x="262.6" y="186.8">1</text>
</g>
</svg>
